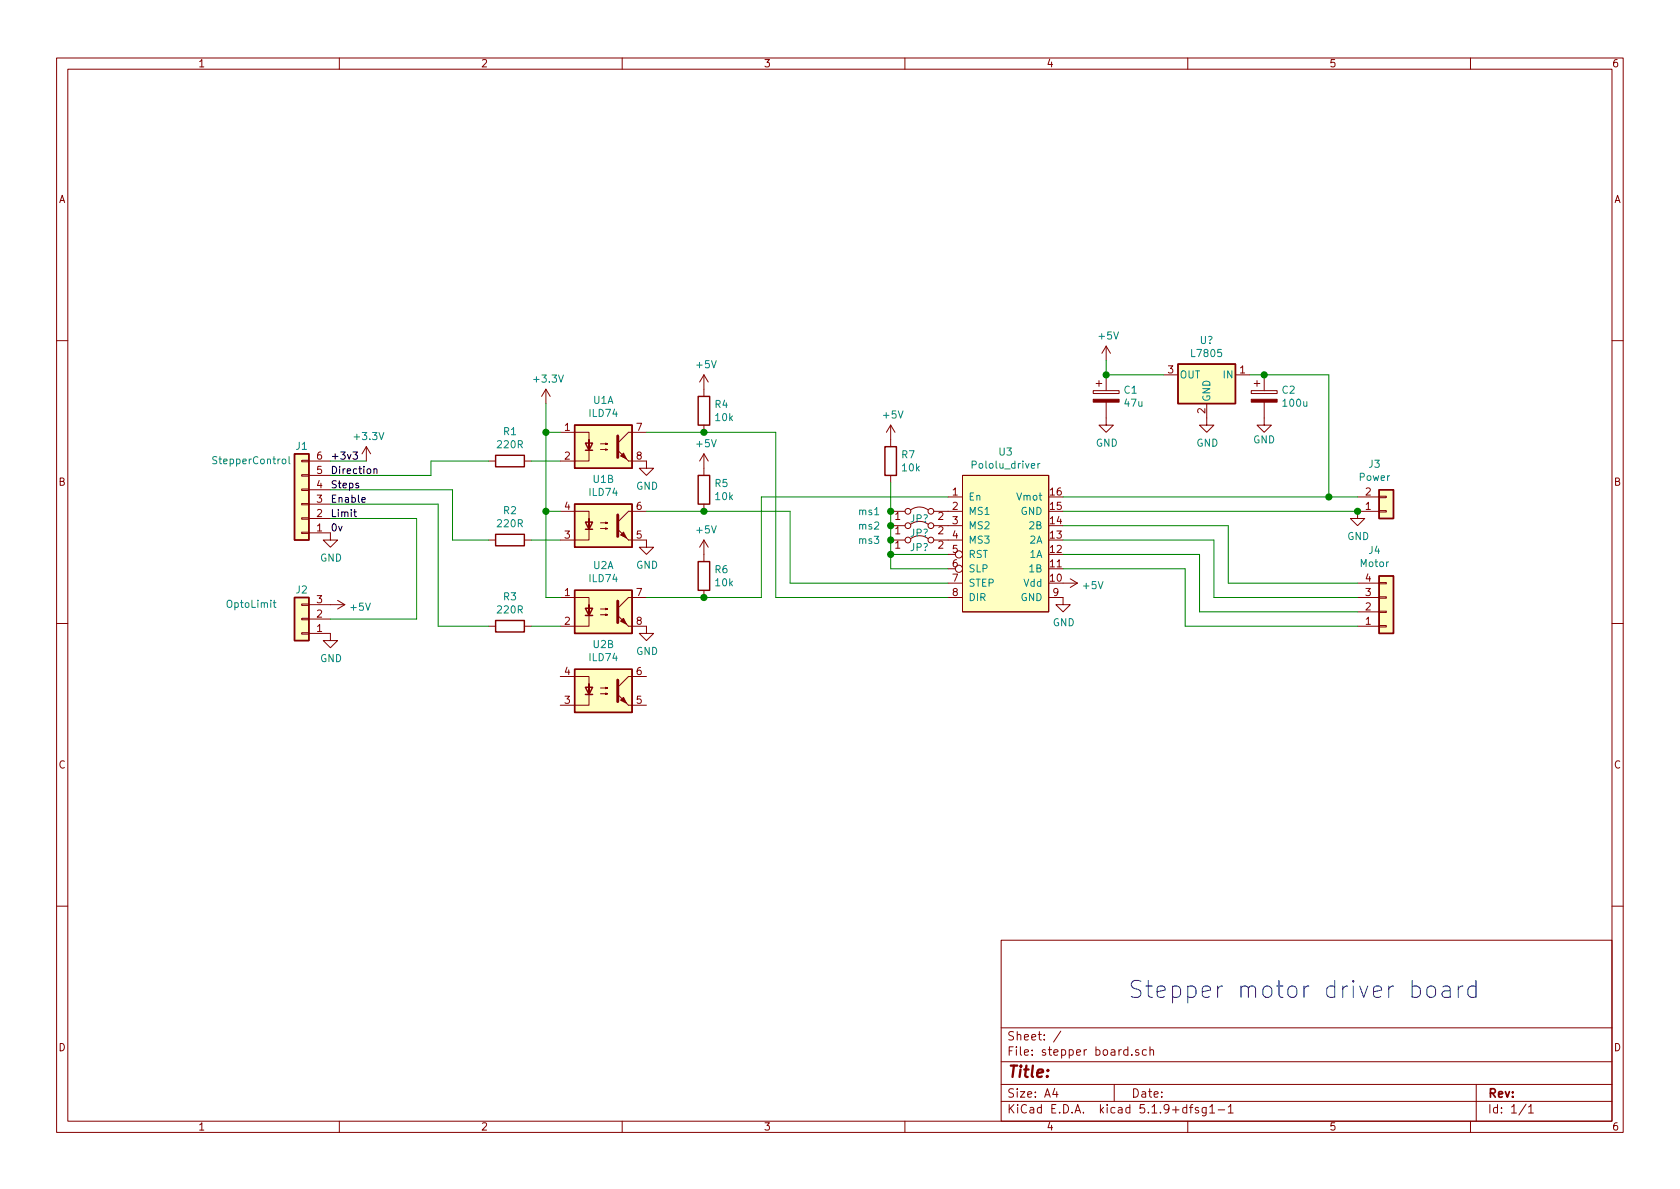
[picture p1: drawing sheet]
<svg xmlns="http://www.w3.org/2000/svg" width="297mm" height="210mm" viewBox="0 0 297 210" stroke-linecap="round" stroke-linejoin="round" font-family="sans-serif">
<g fill="none" stroke="#840000" stroke-width=".18">
<path d="M10 10.3h277v189.9h-277zM12 12.2h273v186.1h-273zM60 10.3v1.9M110 10.3v1.9M160 10.3v1.9M210 10.3v1.9M260 10.3v1.9M10 60.2h2M64.8 79l-.8 1.3M64.8 79v2.5M64.8 79l.7 1.3M96.5 68.8l-.7 1.3"/>
<path d="M96.5 68.8v2.6M96.5 68.8l.8 1.3M99.1 76.4h5v2M104.1 79.6v-1.9v3.8h-5M106.2 79.5h1.2l-.3 .1v-.2l.3 .1M106.2 78.5h1.2l-.3 .1v-.2l.3 .1M114.3 76.4h-3.2l-1.9 2M124.5 66.3v3.8M124.5 75.2v1.2M124.5 66.3l-.8 1.3M124.5 66.3l.7 1.3M157.5 75.2l-.8 1.2"/>
<path d="M157.5 75.2v3.8M157.5 75.2l.7 1.2M193.3 69.1h4.6v.5h-4.6zM193.8 67.8h1M194.3 67.3v1M195.6 71.1v4.1h1.2l-1.2 1.2-1.3-1.2h1.3M195.6 61.2v2.5M195.6 66.3v2.8M195.6 61.2l-.8 1.3M195.6 61.2l.7 1.3M205.7 66.3h2.6M213.4 71.4v3.8h1.2l-1.2 1.2-1.3-1.2h1.3"/>
<path d="M218.4 66.3h2.6M221.2 69.1h4.6v.5h-4.6zM221.7 67.8h1.1M222.2 67.3v1M223.5 71.1v4.1h1.3l-1.3 1.2-1.3-1.2h1.3M223.5 66.3v2.8M285 60.2h2M53.3 83.9h1.3v.3h-1.3zM53.3 81.4h1.3v.3h-1.3zM53.3 86.5h1.3v.2h-1.3zM53.3 91.6h1.3v.2h-1.3zM53.3 94.1h1.3v.3h-1.3z"/>
<path d="M53.3 89h1.3v.3h-1.3zM54.6 94.2h3.8v1.3h1.3l-1.3 1.3-1.3-1.3h1.3M54.6 81.5h3.8M54.6 91.7h3.8M54.6 89.1h3.8M54.6 86.6h3.8M54.6 84.1h3.8M86.4 95.5h1.2M86.4 81.5h1.2M92.7 95.5h1.3M92.7 81.5h1.3M99.1 90.4h5v1.9"/>
<path d="M104.1 93.6v-1.9v3.8h-5M106.2 93.5h1.2l-.3 .1v-.3l.3 .2M106.2 92.5h1.2l-.3 .1v-.3l.3 .2M111.1 95.5h3.2v1.3h1.3l-1.3 1.2-1.3-1.2h1.3M111.1 81.5h3.2v1.3h1.3l-1.3 1.3-1.3-1.3h1.3M114.3 90.4h-3.2l-1.9 1.9M124.5 80.3v3.8M124.5 89.1v1.3M124.5 95.5v3.8M124.5 95.5l-.8 1.3M124.5 95.5l.7 1.3M124.5 80.3l-.8 1.2"/>
<path d="M124.5 80.3l.7 1.2M157.5 84.1v1.2M157.5 90.4h2.5M157.5 93h2.5M157.5 95.5h2.5M161 95.2a2.53 2.53 0 0 1 3.1 0M161 92.7a2.53 2.53 0 0 1 3.1 0M161 90.2a2.53 2.53 0 0 1 3.1 0M165.1 90.4h5.1M165.1 93h5.1M165.1 95.5h5.1M167.6 87.9h2.6"/>
<path d="M167.6 98h1.3M170.2 84.1h15.2v24.1h-15.2zM240 87.9h3.8M243.8 87.8h1.3v.2h-1.3zM243.8 90.3h1.3v.2h-1.3zM243.8 90.4h-3.8v1.3h1.3l-1.3 1.3-1.2-1.3h1.2M10 110.3h2M53.3 106.8h1.3v.3h-1.3zM53.3 111.9h1.3v.2h-1.3zM53.3 109.3h1.3v.3h-1.3zM54.6 112h3.8v1.3h1.3l-1.3 1.2-1.3-1.2h1.3M54.6 106.9h6.4"/>
<path d="M54.6 109.5h3.8M59.7 106.2l1.3 .7M61 106.9l-1.3 .8M86.4 110.7h1.2M92.7 110.7h1.3M99.1 105.7h5v1.9M99.1 119.6h5v1.9M104.1 108.8v-1.9v3.8h-5M106.2 108.7h1.2l-.3 .1v-.2l.3 .1M106.2 107.7h1.2l-.3 .1v-.2l.3 .1M111.1 110.7h3.2v1.3h1.3l-1.3 1.3-1.3-1.3h1.3M114.3 105.7h-3.2l-1.9 1.9"/>
<path d="M114.3 119.6h-3.2l-1.9 1.9M124.5 104.4v1.3M167.6 105.7h2.6M167.6 103.1h2.6M167.6 100.6h1.3M185.4 105.7h2.6v1.2h1.2l-1.2 1.3-1.3-1.3h1.3M188 103.1h2.5M189.2 102.4l1.3 .7M190.5 103.1l-1.3 .8M240 110.7h3.8M240 108.2h3.8M240 105.7h3.8"/>
<path d="M240 103.1h3.8M243.8 103h1.3v.2h-1.3zM243.8 105.5h1.3v.3h-1.3zM243.8 110.6h1.3v.3h-1.3zM243.8 108.1h1.3v.2h-1.3zM285 110.3h2M104.1 122.8v-1.9v3.8h-5M106.2 122.7h1.2l-.3 .1v-.3l.3 .2M106.2 121.7h1.2l-.3 .1v-.3l.3 .2M111.1 124.7h3.2M10 160.2h2M177 166.3h108v32h-108z"/>
<path d="M285 160.2h2M60 198.3v1.9M110 198.3v1.9M160 198.3v1.9M177 194.8h108M177 191.8h108M177 187.8h108M177 181.8h108M186.5 192.5l-.4 1h1M186.8 193v1M187.6 182.3l-1.3 2M197 191.8v3"/>
<path d="M200.1 186.5v.1M201.3 185.7l-.3-.1-.2 .2v.2l.5 .2v.3h-.5M202.7 185.7l-.4-.1-.3 .3 .1 .6h.6M203.3 185.7l.3-.1 .3 .1 .1 .9M203.3 185.1v1.5M210 198.3v1.9M210.3 195.8h.6M210.9 195.3l-.4 .2v1.3M211.9 195.9l-.4-.1-.2 .2 .1 .3 .5 .1v.3h-.6M213.3 195.8v1.2l-.3 .3h-.4M213.3 195.9l-.5-.1-.3 .3 .1 .6 .2 .1 .5-.1M213.9 195.8l.4-.5v1.5"/>
<path d="M213.9 196.8h.9M215.4 196.3h1.1M217.2 195.8l.4-.5v1.5M217.2 196.8h.8M260 198.3v1.9M261 191.8v6.5M269.8 195.2l-1.2 2M270.3 195.8l.4-.5v1.5M270.3 196.8h.8"/>
<circle cx="160.5" cy="95.5" r=".51"/>
<circle cx="160.5" cy="90.4" r=".51"/>
<circle cx="160.5" cy="93" r=".51"/>
<circle cx="164.6" cy="90.4" r=".51"/>
<circle cx="164.6" cy="93" r=".51"/>
<circle cx="164.6" cy="95.5" r=".51"/>
<circle cx="169.5" cy="98" r=".63"/>
<circle cx="169.5" cy="100.6" r=".63"/>
</g>
<g fill="none" stroke="#840000" stroke-width=".25">
<path d="M101.6 75.2h10.2v7.6h-10.2zM103.5 78.4h1.3l-.7 1.2zM103.5 79.6h1.3M123.4 70.1h2.1v5.1h-2.1zM156.5 79h2v5.1h-2zM208.3 64.4h10.1v7h-10.1zM52.1 80.3h2.5v15.2h-2.5zM87.6 80.5h5.1v2h-5.1zM87.6 94.5h5.1v2h-5.1zM101.6 89.1h10.2v7.7h-10.2zM103.5 92.3h1.3l-.7 1.3zM103.5 93.6h1.3"/>
<path d="M123.4 84.1h2.1v5h-2.1zM123.4 99.3h2.1v5.1h-2.1zM243.8 86.6h2.6v5.1h-2.6zM52.1 105.7h2.5v7.6h-2.5zM87.6 109.7h5.1v2.1h-5.1zM101.6 104.4h10.2v7.6h-10.2zM101.6 118.4h10.2v7.6h-10.2zM103.5 107.6h1.3l-.7 1.2zM103.5 108.8h1.3M243.8 101.8h2.6v10.2h-2.6zM103.5 121.5h1.3l-.7 1.3zM103.5 122.8h1.3"/>
</g>
<g fill="#840000" stroke="#840000" stroke-width=".18">
<path d="M193.3 70.6h4.6v.5h-4.6z"/>
<path d="M221.2 70.6h4.6v.5h-4.6z"/>
<path d="M109.2 79.6l1.9 1.9z"/>
<path d="M109.7 80.6l.5-.5 .5 1z"/>
<path d="M109.2 93.6l1.9 1.9z"/>
<path d="M110.2 94.1l.5 1-1-.5z"/>
<path d="M109.2 108.8l1.9 1.9z"/>
<path d="M109.7 109.8l.5-.5 .5 1.1z"/>
<path d="M109.2 122.8l1.9 1.9z"/>
<path d="M109.7 123.8l.5-.5 .5 1z"/>
</g>
<g fill="#ffffc2" stroke="#ffffc2" stroke-width=".18">
<path d="M243.8 101.8h2.6v10.2h-2.6z"/>
<path d="M243.8 86.6h2.6v5.1h-2.6z"/>
<path d="M170.2 84.1h15.2v24.1h-15.2z"/>
<path d="M208.3 64.4h10.1v7h-10.1z"/>
<path d="M101.6 75.2h10.2v7.6h-10.2z"/>
<path d="M101.6 89.1h10.2v7.7h-10.2z"/>
<path d="M101.6 104.4h10.2v7.6h-10.2z"/>
<path d="M101.6 118.4h10.2v7.6h-10.2z"/>
<path d="M52.1 80.3h2.5v15.2h-2.5z"/>
<path d="M52.1 105.7h2.5v7.6h-2.5z"/>
</g>
<path d="M49.9 81.3l.2-.1 .4 .1v.5l-.1 .2h-.3l-.2-.1zM51.1 80.7v1.1l.2 .2M183.5 82v.8M183.9 82h-.3l-.1 .2M48.3 106.6h.5M48.5 106.1v1.1l.3 .2" fill="none" stroke="#008484" stroke-width=".18"/>
<path d="M109.2 77.1v3.8M109.2 91.1v3.8M109.2 106.3v3.8M109.2 120.3v3.8" fill="none" stroke="#840000" stroke-width=".51"/>
<g fill="none" stroke="#008400" stroke-width=".18">
<path d="M96.5 76.4h2.6M96.5 71.4v34.3h2.6M114.3 76.4h22.9v29.3h30.4M195.6 63.7v2.6h10.1M221 66.3h13.9v21.6M58.4 89.1h19.1v21.6h8.9M58.4 86.6h21.6v8.9h6.4M58.4 81.5h6.4M58.4 91.7h15.3v17.8h-15.3M86.4 81.5h-10.2v2.6h-17.8M94 95.5h5.1M94 81.5h5.1"/>
<path d="M96.5 90.4h2.6M114.3 90.4h25.4v12.7h27.9M157.5 85.3v15.3h10.1M157.5 98h10.1M167.6 87.9h-33v17.8h-20.3M188 90.4h52M188 87.9h52M188 98h24.1v10.2h27.9M188 95.5h26.6v10.2h25.4M188 93h29.2v10.1h22.8M94 110.7h5.1M188 100.6h21.5v10.1h30.5"/>
</g>
<path d="M62.4 79.9h.8l-.4 .5 .3 .1v.6l-.1 .1-.6-.1M62.5 90.5h.5M62.7 90.1v1.1l.3 .2M64 88.4l.6-.1-.1-.3h-.3l-.2 .2 .1 .6h.4M66.1 83l.2-.1 .3 .1v.7M66.1 82.9v.8" fill="none" stroke="#000" stroke-width=".18"/>
<path d="M249.7 174.5a.96 .96 0 0 1 1.3 .1l.1 .3v.9l-.1 .3a.96 .96 0 0 1-1.3 .1M252.4 174.6a.81 .81 0 0 1 .8-.2 .81 .81 0 0 1 .6 .5v.9a.8 .8 0 0 1-.8 .6 .8 .8 0 0 1-.7-.6v-.9zM255.1 174.5l.3-.1h.6l.3 .1 .1 .3v1.6M256.4 175.1l-.3 .1h-.7a.59 .59 0 0 0-.5 .6 .59 .59 0 0 0 .5 .6h.7l.3-.2M257.8 174.4v2M258.7 174.4a.77 .77 0 0 0-.9 .5M261 174.5l-.3-.1h-.6l-.4 .2-.2 .3v.9l.3 .4 .3 .2h.6l.3-.2M261 173.4v3" fill="none" stroke="#0000c2" stroke-width=".18"/>
<g fill="#008400" stroke="#008400" stroke-width=".25">
<circle cx="240" cy="90.4" r=".51"/>
<circle cx="96.5" cy="76.4" r=".51"/>
<circle cx="96.5" cy="90.4" r=".51"/>
<circle cx="124.5" cy="76.4" r=".51"/>
<circle cx="157.5" cy="90.4" r=".51"/>
<circle cx="124.5" cy="90.4" r=".51"/>
<circle cx="157.5" cy="98" r=".51"/>
<circle cx="124.5" cy="105.7" r=".51"/>
<circle cx="157.5" cy="95.5" r=".51"/>
<circle cx="235" cy="87.9" r=".51"/>
<circle cx="223.5" cy="66.3" r=".51"/>
<circle cx="195.6" cy="66.3" r=".51"/>
<circle cx="157.5" cy="93" r=".51"/>
</g>
<text font-size="4.2" fill="#0000c2" x="199.4" y="176.5">Stepper motor driver board</text>
<text font-size="2.8" fill="#840000" x="178" y="190.5">Title:</text>
<g font-size="2.1" fill="#840000">
<text x="178" y="184">Sheet: /</text>
<text x="178" y="186.7">File: stepper board.sch</text>
<text x="178" y="196.9">KiCad E.D.A. kicad 5.1.9+dfsg1-1</text>
<text x="178" y="194.1">Size: A4</text>
<text x="200" y="194.1">Date:</text>
<text x="263" y="194.1">Rev:</text>
<text x="263" y="196.9">Id: 1/1</text>
</g>
<g font-size="1.8" fill="#840000">
<text x="35" y="11.9">1</text>
<text x="85" y="11.9">2</text>
<text x="135" y="11.9">3</text>
<text x="185" y="11.9">4</text>
<text x="235" y="11.9">5</text>
<text x="285" y="11.9">6</text>
<text x="10.4" y="35.9">A</text>
<text x="285.4" y="35.9">A</text>
<text x="206.5" y="66">3</text>
<text x="219.2" y="66">1</text>
<text x="99.8" y="76.2">1</text>
<text x="112.5" y="76.2">7</text>
<text x="213.1" y="73.1" transform="rotate(-90 213.1 73.1)">2</text>
<text x="56" y="83.8">5</text>
<text x="56" y="81.3">6</text>
<text x="99.8" y="81.3">2</text>
<text x="112.5" y="81.3">8</text>
<text x="10.4" y="85.9">B</text>
<text x="56" y="88.9">3</text>
<text x="56" y="86.4">4</text>
<text x="168.4" y="87.6">1</text>
<text x="185.7" y="87.6">16</text>
<text x="241.5" y="87.6">2</text>
<text x="285.4" y="85.9">B</text>
<text x="56" y="94">1</text>
<text x="56" y="91.4">2</text>
<text x="99.8" y="95.2">3</text>
<text x="99.8" y="90.2">4</text>
<text x="112.5" y="95.2">5</text>
<text x="112.5" y="90.2">6</text>
<text x="158.3" y="94.5">1</text>
<text x="158.3" y="91.9">1</text>
<text x="165.9" y="94.5">2</text>
<text x="165.9" y="91.9">2</text>
<text x="168.4" y="90.2">2</text>
<text x="168.4" y="92.7">3</text>
<text x="168.4" y="95.2">4</text>
<text x="185.7" y="95.2">13</text>
<text x="185.7" y="92.7">14</text>
<text x="185.7" y="90.2">15</text>
<text x="241.5" y="90.2">1</text>
<text x="158.3" y="97">1</text>
<text x="165.9" y="97">2</text>
<text x="168.4" y="97.8">5</text>
<text x="168.4" y="100.3">6</text>
<text x="185.7" y="100.3">11</text>
<text x="185.7" y="97.8">12</text>
<text x="56" y="106.7">3</text>
<text x="99.8" y="105.4">1</text>
<text x="112.5" y="105.4">7</text>
<text x="168.4" y="102.9">7</text>
<text x="168.4" y="105.4">8</text>
<text x="185.7" y="102.9">10</text>
<text x="186.2" y="105.4">9</text>
<text x="241.5" y="107.9">2</text>
<text x="241.5" y="105.4">3</text>
<text x="241.5" y="102.9">4</text>
<text x="56" y="111.8">1</text>
<text x="56" y="109.2">2</text>
<text x="99.8" y="110.5">2</text>
<text x="112.5" y="110.5">8</text>
<text x="241.5" y="110.5">1</text>
<text x="99.8" y="119.4">4</text>
<text x="112.5" y="119.4">6</text>
<text x="99.8" y="124.5">3</text>
<text x="112.5" y="124.5">5</text>
<text x="10.4" y="135.9">C</text>
<text x="285.4" y="135.9">C</text>
<text x="10.4" y="185.9">D</text>
<text x="285.4" y="185.9">D</text>
<text x="35" y="199.9">1</text>
<text x="85" y="199.9">2</text>
<text x="135" y="199.9">3</text>
<text x="185" y="199.9">4</text>
<text x="235" y="199.9">5</text>
<text x="285" y="199.9">6</text>
</g>
<g font-size="1.8" fill="#008484">
<text x="123.2" y="65.1">+5V</text>
<text x="194.4" y="60">+5V</text>
<text x="210.8" y="63.1">L7805</text>
<text x="212.2" y="60.8">U?</text>
<text x="94.6" y="67.7">+3.3V</text>
<text x="104.9" y="71.4">U1A</text>
<text x="198.8" y="69.6">C1</text>
<text x="198.9" y="71.9">47u</text>
<text x="208.5" y="66.9">OUT</text>
<text x="214" y="71.1" transform="rotate(-90 214 71.1)">GND</text>
<text x="216.4" y="66.9">IN</text>
<text x="226.7" y="69.6">C2</text>
<text x="227" y="71.9">100u</text>
<text x="62.8" y="77.8">+3.3V</text>
<text x="89.1" y="77">R1</text>
<text x="104.3" y="73.7">ILD74</text>
<text x="126.4" y="72.2">R4</text>
<text x="126.6" y="74.5">10k</text>
<text x="156.3" y="74">+5V</text>
<text x="38" y="82.1">StepperControl</text>
<text x="52.4" y="79.5">J1</text>
<text x="88.1" y="79.3">220R</text>
<text x="123.2" y="79.1">+5V</text>
<text x="159.5" y="81">R7</text>
<text x="159.6" y="83.4">10k</text>
<text x="172.2" y="82.9">Pololu_driver</text>
<text x="176.7" y="80.6">U3</text>
<text x="193.8" y="79">GND</text>
<text x="211.5" y="79">GND</text>
<text x="221.6" y="78.4">GND</text>
<text x="242.1" y="82.7">J3</text>
<text x="104.3" y="87.7">ILD74</text>
<text x="104.9" y="85.4">U1B</text>
<text x="112.5" y="86.6">GND</text>
<text x="126.4" y="86.1">R5</text>
<text x="126.6" y="88.4">10k</text>
<text x="171.2" y="88.5">En</text>
<text x="180" y="88.5">Vmot</text>
<text x="240.4" y="85">Power</text>
<text x="88.1" y="93.2">220R</text>
<text x="89.1" y="90.9">R2</text>
<text x="123.2" y="94.3">+5V</text>
<text x="151.9" y="93.6">ms2</text>
<text x="151.9" y="91.1">ms1</text>
<text x="160.9" y="94.9">JP?</text>
<text x="160.9" y="92.4">JP?</text>
<text x="171.2" y="91.1">MS1</text>
<text x="171.2" y="93.6">MS2</text>
<text x="180.5" y="91.1">GND</text>
<text x="182.1" y="93.6">2B</text>
<text x="238.2" y="95.5">GND</text>
<text x="56.6" y="99.3">GND</text>
<text x="104.9" y="100.6">U2A</text>
<text x="112.5" y="100.6">GND</text>
<text x="126.4" y="101.4">R6</text>
<text x="151.9" y="96.2">ms3</text>
<text x="160.9" y="97.5">JP?</text>
<text x="171.2" y="96.1">MS3</text>
<text x="171.2" y="98.7">RST</text>
<text x="171.2" y="101.2">SLP</text>
<text x="182.1" y="101.2">1B</text>
<text x="182.1" y="98.7">1A</text>
<text x="182.1" y="96.1">2A</text>
<text x="240.6" y="100.3">Motor</text>
<text x="242.1" y="98">J4</text>
<text x="40.3" y="107.5">OptoLimit</text>
<text x="52.4" y="104.9">J2</text>
<text x="62.1" y="108">+5V</text>
<text x="89.1" y="106.2">R3</text>
<text x="104.3" y="102.9">ILD74</text>
<text x="126.6" y="103.7">10k</text>
<text x="171.2" y="103.8">STEP</text>
<text x="171.2" y="106.3">DIR</text>
<text x="180.5" y="106.3">GND</text>
<text x="181.1" y="103.8">Vdd</text>
<text x="191.6" y="104.2">+5V</text>
<text x="88.1" y="108.5">220R</text>
<text x="186.1" y="110.7">GND</text>
<text x="56.6" y="117.1">GND</text>
<text x="104.3" y="116.9">ILD74</text>
<text x="104.9" y="114.6">U2B</text>
<text x="112.5" y="115.8">GND</text>
</g>
<g font-size="1.8">
<text x="58.4" y="81.3">+3v3</text>
<text x="58.4" y="83.8">Direction</text>
<text x="58.4" y="88.9">Enable</text>
<text x="58.4" y="86.4">Steps</text>
<text x="58.4" y="94">0v</text>
<text x="58.4" y="91.4">Limit</text>
</g>
</svg>
